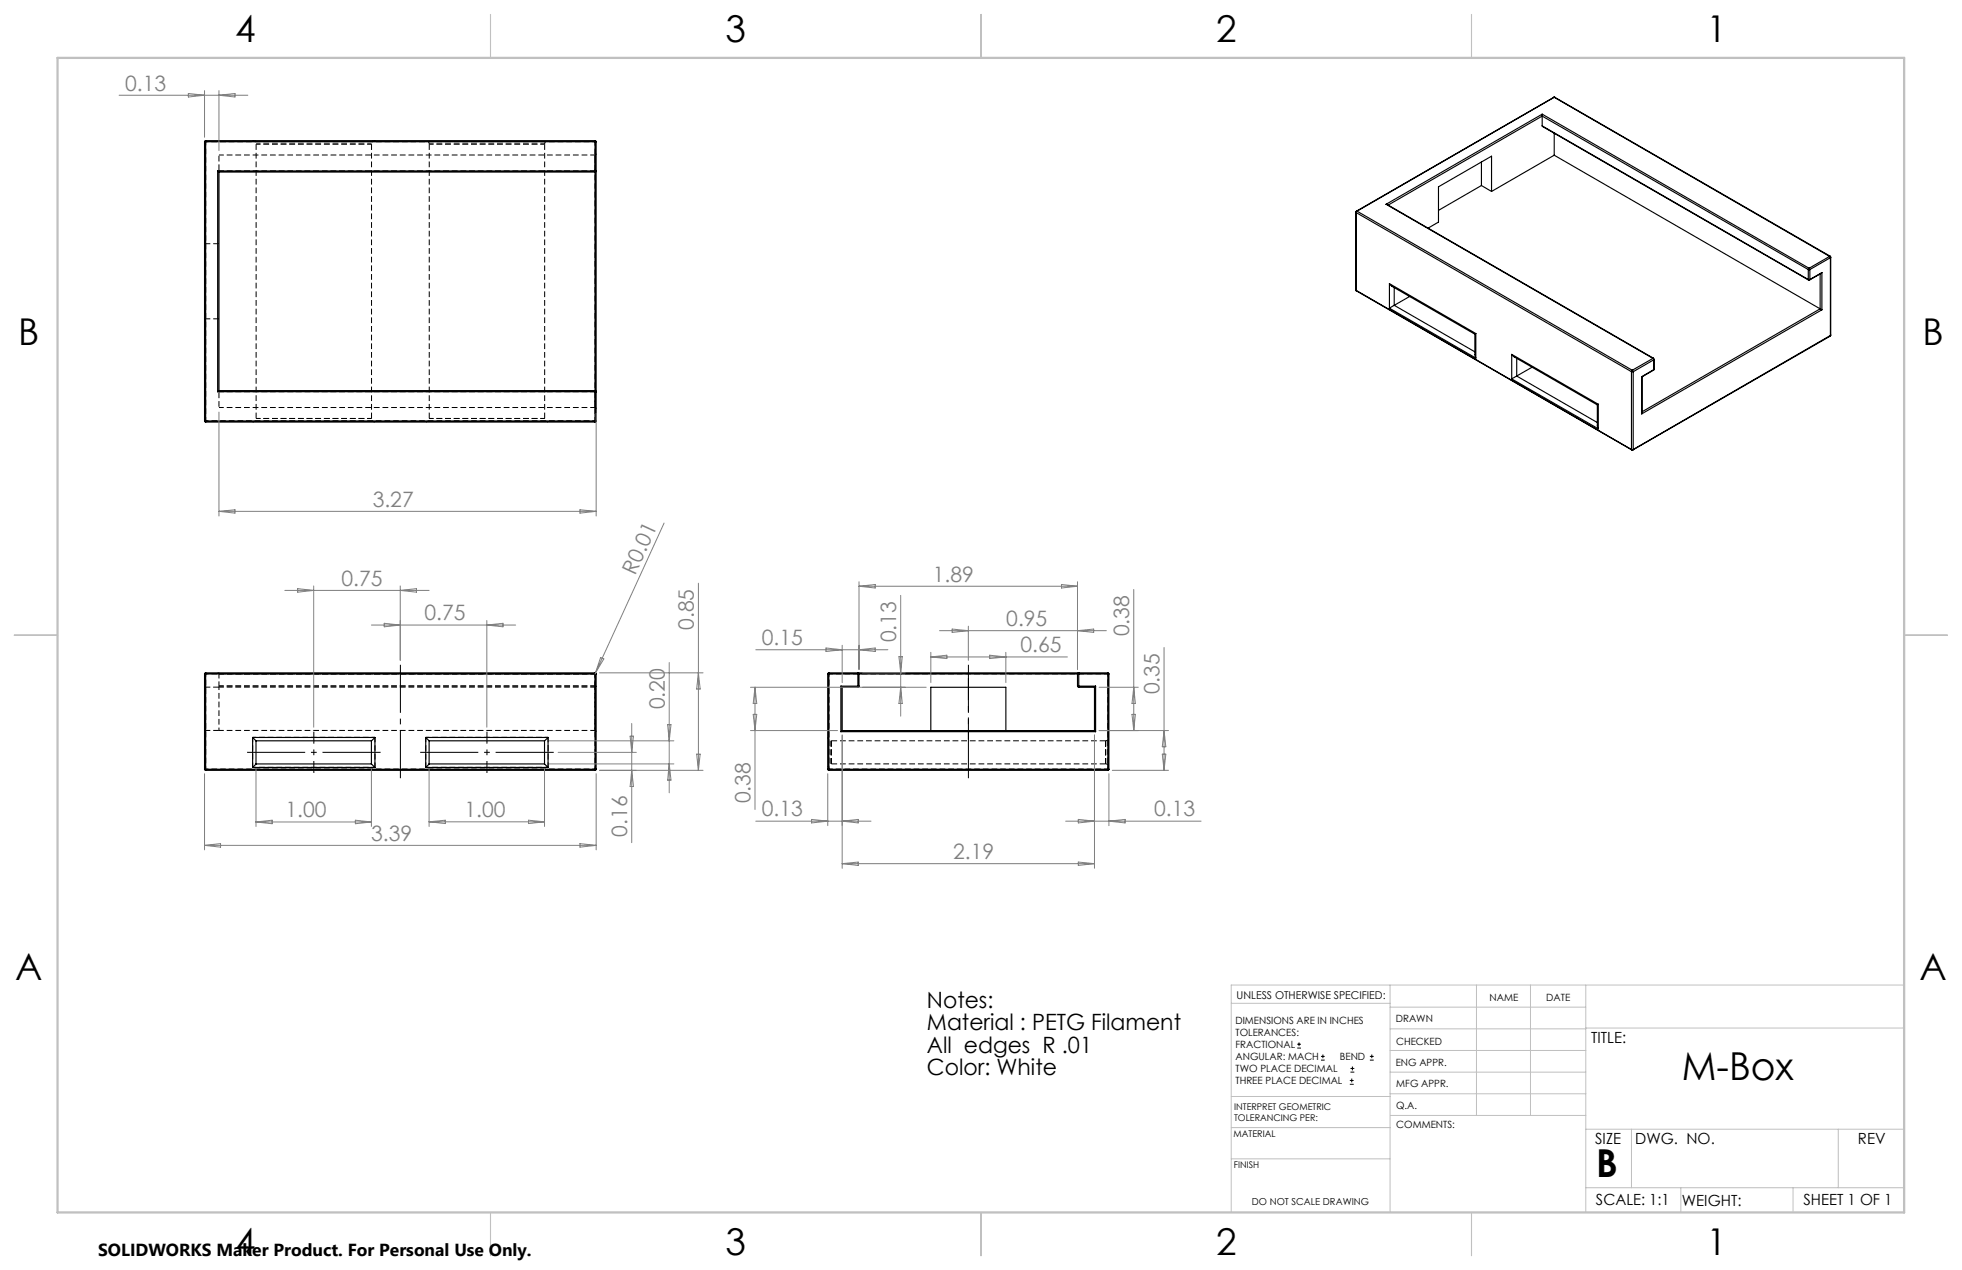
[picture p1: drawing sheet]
<svg xmlns="http://www.w3.org/2000/svg" width="432mm" height="279mm" viewBox="0 0 432 279" stroke-linecap="round" stroke-linejoin="round" font-family="sans-serif">
<g fill="none" stroke="#000" stroke-width=".22" stroke-dasharray="1.3 .6" stroke-dashoffset=".6" stroke-linecap="butt">
<path d="M45.3 31.2h85.7M55.6 30.9a.76 .76 0 0 1 .8 .8M82.5 30.9a.76 .76 0 0 0-.7 .8M94.5 31.7a.76 .76 0 0 0-.8-.8M119.9 31.7a.76 .76 0 0 1 .7-.8M55.6 92.8a.76 .76 0 0 0 .8-.7M82.5 92.8a.76 .76 0 0 1-.7-.7M93.7 92.8a.76 .76 0 0 0 .8-.7M120.6 92.8a.76 .76 0 0 1-.7-.7M131 92.6h-85.7M45.3 148.3h85.7M48.2 151.2v9.5"/>
<path d="M131 151.2v9.5M131 148.3v20.9M243.8 148.3v20.9M45.3 169.2v-20.9M131 160.7v-9.5M131 169.2h-85.7M182.2 168.8a.76 .76 0 0 1 .7-.7M182.2 162.2a.76 .76 0 0 0 .7 .8M182.4 169.2v-20.9M243.3 168.1a.76 .76 0 0 1 .8 .7M243.3 163a.76 .76 0 0 0 .8-.8"/>
</g>
<g fill="none" stroke="#000" stroke-width=".22" stroke-dasharray="1.3 .6" stroke-linecap="butt">
<path d="M45 31.2h.3M45.3 30.9v.3M48.2 37.6v.2M131 37.6h.2M131 34.1l.2-.3M131 37.8v-.2M131 31.2v-.3M131 31.2h.2M45 53.6h3.2M45 70.1h3.2M45 92.6h.3M45.3 92.8v-.2"/>
<path d="M48.2 85.9v.3M56.4 92.1v-60.4M81.8 92.1v-60.4M94.5 92.1v-60.4M119.9 92.1v-60.4M131 86.2v-.3M131 92.6h.2M131 92.6v.2M131.2 86.2h-.2M131.2 89.9l-.2-.2M45 151.2h3.2M45 148.3h.3"/>
<path d="M45.3 148v.3M48.2 148.3l-.3-.3M48.2 150.9v.3M131 148.3v-.3M131 151.2v-.3M131 148v.3M131 150.9v.3M131 148.3h.2M131 150.9h.2M131.2 150.9l-.2 .3M131.2 150.9h-.2M131.2 148.3h-.2"/>
<path d="M182.2 148.3h.2M182.4 148v.3M243.8 148v.3M243.8 148.3h.3M45 160.7h3.2M45 169.2h.3M45.3 169.2v.3M131 169.5v-.3M131 169.2h.2M131.2 161l-.2-.3M182.2 169.2h.2M182.4 169.2v.3"/>
<path d="M182.9 168.1v-5.1M182.9 163h60.4M182.9 168.1h60.4M182.9 163v5.1M243.3 163v5.1M243.3 168.1v-5.1M243.8 169.2v.3M243.8 169.2h.3"/>
</g>
<g fill="none" stroke="#000" stroke-width=".22" stroke-dasharray="1.3 .6" stroke-dashoffset=".2" stroke-linecap="butt">
<path d="M48.2 34.1h82.8M131 37.6h-82.8M48.2 86.2h82.8M48.2 89.7h82.8M48.2 151.2h82.8M48.2 148.3h82.8M48.2 150.9h82.8M131 150.9h-82.8M131 148.3h-82.8M48.2 160.7h82.8M55.6 162.2v6.6M82.5 168.8v-6.6"/>
<path d="M93.7 162.2v6.6M120.6 168.8v-6.6"/>
</g>
<path d="M56.4 31.7h25.4M81.8 31.7h-25.4M94.5 31.7h25.4M119.9 31.7h-25.4M56.4 92.1h25.4M81.8 92.1h-25.4M94.5 92.1h25.4M119.9 92.1h-25.4M48.2 148.3v2.6M131 148.3v2.6M131 150.9v-2.6" fill="none" stroke="#000" stroke-width=".22" stroke-dasharray="1.3 .6" stroke-dashoffset=".3" stroke-linecap="butt"/>
<path d="M55.6 168.8h26.9M82.5 162.2h-26.9M93.7 168.8h26.9M120.6 162.2h-26.9" fill="none" stroke="#000" stroke-width=".22" stroke-dasharray="1.3 .6" stroke-dashoffset=".5" stroke-linecap="butt"/>
<g fill="none" stroke="#000" stroke-width=".25">
<path d="M45 31.2h.3M45 31.2v61.4M45.3 30.9v.3M45.3 30.9l-.3 .3M45.3 31.2v61.4M45.3 30.9h85.7M45.3 31.2h85.7M47.9 37.6l.3 .3M47.9 37.6v48.6M47.9 37.6h83.1M48.2 37.9h82.8M48.2 37.9v48"/>
<path d="M131 30.9l.2 .3M131 31.2h.2M131 30.9v.3M131 37.6h.2l-.2 .3M131 37.6v.3M131 31.2v6.4M131 37.9v48M131.2 31.2v61.4M326 35.6v5.2M339.4 25.1v.4M339.4 27.7l58.6 33.9M339.4 25.1l-34.4 19.8"/>
<path d="M339.4 25.1l58.7 33.9M339.4 25.5l58.6 33.8M339.4 27.7l58.6 33.8M339.4 25.5v2.2M339.4 25.5l-33.9 19.6M341.9 21.4h.3M341.9 21.4h.2M341.9 21.4l-43.4 25.1M342.1 21.4h.1M342.1 21.4l-43.4 25.1M342.1 21.4l60.6 35M342.1 34.1l-13.8 8"/>
<path d="M342.1 34.1l58.5 33.8M342.1 29.3v4.8M342.2 21.4l60.6 35M298.4 46.7l.1 .1M298.4 46.7v17.1M298.5 46.8l60.6 35M298.5 46.8v17.1M298.5 46.5l-.1 .2M298.5 46.5h.2M298.7 46.5l-.2 .3M298.7 46.5l60.5 35M305 44.9l58.9 33.9"/>
<path d="M305 44.9l58.8 33.9M326 40.8l-9.4 5.5M326 40.8l2.3 1.3M328.3 42.1v-7.7l-11.7 6.7v7.8l-2.3 1.3M398 59.3h.3M398 59.3v2.2M398.1 59l.2 .3M398.1 59l-.1 .3M398.3 59.3v2.2M401 60l-2.7 1.6M401 60v8.2M401 60l-2.7 1.5"/>
<path d="M402.7 56.4l.1 .3M402.7 56.4l-4.6 2.6M402.8 56.4l.1 .2M402.8 56.4h-.1M402.8 56.7l-4.5 2.6M402.8 56.7v17.1M402.9 56.6l-.1 .1M402.9 56.6v17.1M298.4 63.8l.1 .2M298.4 63.8l.1 .1M298.5 63.9v.1M298.5 63.9l60.6 35"/>
<path d="M298.5 64l60.6 35M305.8 62.4l.5 .6 18.3 10.5M305.8 62.4l19 11M305.8 62.4v5.4M305.8 67.8l19 11M306.8 67.2l-1 .6M306.8 67.2l17.8 10.2M306.8 63.3v3.9M310.2 65.2l-3.4 2M324.6 73.5v4.5l.2 .8M324.8 73.4l-.2 .1M324.8 73.4v5.4"/>
<path d="M332.7 78l.6 .5 18.2 10.6M332.7 78l19.1 10.9M332.7 78v5.4M333.8 78.8v3.9M363.8 78.8l.2 .4M363.8 78.8l-4.6 2.7M363.9 78.8l.1 .3M363.9 78.8h-.1M364 79.2l-4.6 2.6M364 79.2v2.1M364 79.1v.1M364 79.1v2.1"/>
<path d="M398 61.5h.3M398 61.5v.1M398 61.6h.3M398.3 61.5v.1M400.6 67.9l.4 .3M400.6 67.9l-39.2 22.7M400.6 60.3v7.6M401 68.2l-39.7 22.9M402.8 73.9l-43.4 25.1M402.8 73.8v.1M402.8 73.8l-43.4 25.1M402.9 73.7l-.1 .2"/>
<path d="M402.9 73.7l-.1 .1M45 92.6h.3M45 92.6l.3 .3M45.3 92.6v.3M45.3 92.6h85.7M45.3 92.9h85.7M47.9 86.2h83.1M48.2 85.9l-.3 .3M48.2 85.9h82.8M131 85.9v.3M131 85.9l.2 .2-.2 .1M131 92.6h.2"/>
<path d="M131 92.6v.3M131 86.2v6.4M131.2 92.6l-.2 .3M332.7 83.4l19.1 10.9M333.8 82.7l-1.1 .7M333.8 82.7l17.7 10.3M337.2 80.8l-3.4 1.9M351.5 89.1v4.7l.3 .5M351.8 88.9l-.3 .2M351.8 88.9v5.4M359.1 81.8h.3M359.1 98.9h.3"/>
<path d="M359.1 98.9v.1M359.1 81.8v17.1M359.1 99h.3M359.2 81.5l-.1 .3M359.2 81.5l.2 .3M359.4 98.9v.1M359.4 81.8v17.1M361.3 82.9h.1M361.3 82.9v8.2M361.4 82.9l-.1 8.2M363.9 81.5l-2.5 1.4M364 81.3l-.1 .2"/>
<path d="M364 81.3l-2.7 1.6M364 81.2l-.1 .3M364 81.2v.1M45 148.3h.3M45 148.3v20.9M45.3 148l-.3 .3M45.3 148v.3M45.3 148.3v20.9M45.3 148.3h85.7M45.3 148h85.7M131 148v.3M131 148.3h.2"/>
<path d="M131 148l.2 .3M131 148.3v20.9M131.2 148.3v20.9M182.2 148.3h.2M182.2 148.3v20.9M182.4 148l-.2 .3M182.4 148v.3M182.4 148.3h6.4M182.4 148h61.4M182.4 148.3v20.9M185.1 151l.2 .2M185.1 151h3.7"/>
<path d="M185.1 151v10M185.3 151.2v9.5M185.3 151.2h3.5M188.8 148.3v-.3l.3 .3M188.8 151v.2M188.8 151h.3M188.8 148.3h.3M188.8 148.3v2.7M189.1 151l-.3 .2M189.1 148.3h48M189.1 148.3v2.7M237.1 151h.3"/>
<path d="M237.1 151l.3 .2M237.1 148.3h.3M237.1 148.3l.2-.3 .1 .3M237.1 148.3v2.7M237.4 151v.2M237.4 148.3h6.4M237.4 151h3.7M237.4 148.3v2.7M237.4 151.2h3.5M240.9 151.2v9.5M241.1 151l-.2 .2M241.1 151v10"/>
<path d="M243.8 148v.3M243.8 148.3h.3M243.8 148l.3 .3M243.8 148.3v20.9M244.1 148.3v20.9M45 169.2h.3M45 169.2l.3 .3M45.3 169.2v.3M45.3 169.2h85.7M45.3 169.5h85.7M55.6 162.2l.7 .8M55.6 162.2h26.9"/>
<path d="M55.6 162.2v6.6M55.6 168.8h26.9M56.3 168.1l-.7 .7M56.3 163h25.4M56.3 163v5.1M56.3 168.1h25.4M81.7 168.1l.8 .7M81.7 163v5.1M82.5 162.2l-.8 .8M82.5 162.2v6.6M93.7 162.2l.7 .8M93.7 162.2h26.9"/>
<path d="M93.7 168.8h26.9M93.7 162.2v6.6M94.4 168.1l-.7 .7M94.4 163h25.4M94.4 168.1h25.4M94.4 163v5.1M119.8 168.1l.8 .7M119.8 163v5.1M120.6 162.2l-.8 .8M120.6 162.2v6.6M131 169.2v.3M131 169.2h.2"/>
<path d="M131.2 169.2l-.2 .3M182.2 169.2h.2M182.2 169.2l.2 .3M182.4 169.2v.3M182.4 169.2h61.4M182.4 169.5h61.4M185.1 161h56M185.3 160.7l-.2 .3M185.3 160.7h55.6M204.9 160.7v-9.5h16.5v9.5M240.9 160.7l.2 .3M243.8 169.2v.3"/>
<path d="M243.8 169.2h.3M244.1 169.2l-.3 .3"/>
</g>
<path d="M48.2 34.1v3.5M131 34.1v3.5M48.2 86.2v3.5M131 86.2v3.5" fill="none" stroke="#000" stroke-width=".22" stroke-dasharray="1.3 .6" stroke-dashoffset="-.2" stroke-linecap="butt"/>
<path d="M131 31.2v61.4M45.3 92.6v-61.4M182.4 148.3h61.4M243.8 169.2h-61.4" fill="none" stroke="#000" stroke-width=".22" stroke-dasharray="1.3 .6" stroke-dashoffset=".4" stroke-linecap="butt"/>
<path d="M131 37.8v-3.7M131 89.7v-3.8" fill="none" stroke="#000" stroke-width=".22" stroke-dasharray="1.3 .6" stroke-dashoffset=".7" stroke-linecap="butt"/>
<g fill="none" stroke="#000" stroke-width=".22">
<path d="M285.5 230.6h.8M285.5 229.7h.8M285.9 229.3v.9M290.7 233.2h.8M290.7 232.4h.8M291.1 232v.8M297.1 238.5h.8M297.1 237.7h.8M297.2 235.9h.9M297.2 235.1h.9M297.5 237.3v.8M297.6 234.6v.9"/>
<path d="M301.5 233.2h.8M301.5 232.4h.8M301.9 232v.8"/>
</g>
<path d="M88.1 146.3v24.9M213.1 171.2v-24.9" fill="none" stroke="#000" stroke-width=".22" stroke-dasharray="15.2 1.3 1.3 1.3" stroke-dashoffset="4.7" stroke-linecap="butt"/>
<path d="M213.1 162.7v-13.5" fill="none" stroke="#000" stroke-width=".22" stroke-dasharray="15.2 1.3 1.3 1.3" stroke-dashoffset="10.4" stroke-linecap="butt"/>
<path d="M69.1 170.1v-9.1M107.2 170.1v-9.1" fill="none" stroke="#000" stroke-width=".22" stroke-dasharray="15.2 1.3 1.3 1.3" stroke-dashoffset="12.6" stroke-linecap="butt"/>
<path d="M54.4 165.5h29.4M92.5 165.5h29.4" fill="none" stroke="#000" stroke-width=".22" stroke-dasharray="15.2 1.3 1.3 1.3" stroke-dashoffset="2.4" stroke-linecap="butt"/>
<g fill="none" stroke="#808080" stroke-width=".22">
<path d="M45 19.9v10.3M48.2 19.9v13.2M26.2 21h28.3M41.5 20.6l3.5 .4-3.5 .3zM48.2 21l3.5-.4v.7zM48.2 90.7v22.8M131.2 90.9v22.6M48.2 112.5h83M48.2 112.5l3.5-.4v.8zM127.6 112.1l3.6 .4-3.6 .4zM146.2 115.1l-15.1 32.9M62.7 129.9h31.7"/>
<path d="M65.5 129.5l3.5 .4-3.5 .4zM69 128.9v31.1M81.7 137.5h31.8M84.6 137.1l3.5 .4-3.5 .4zM88.1 128.9v16.4M88.1 129.9l3.6-.4v.8zM107.1 136.5v23.5M107.1 137.5l3.6-.4v.8zM153.7 128.3v41.2M189.1 128v19.3M189.1 129h48M189.1 129l3.5-.4v.8z"/>
<path d="M198.2 131v26.6M206.8 138.7h36.7M209.5 138.4l3.6 .3-3.6 .4zM213.1 137.8v7.5M233.6 128.6l3.5 .4-3.5 .4zM237.1 128v19.3M237.1 138.7l3.6-.3v.7zM249.5 129.7v31M131.1 148l-.1 .3M131.9 148h22.8M132.2 144.6l.7 .4-1.8 3zM139 159.2v26.2"/>
<path d="M146.9 159.4h.8l-.4 3.6zM147.3 145.8v28.6M153.7 148l.4 3.6h-.8zM165.2 151.2h38.6M165.8 157.2h.7l-.3 3.5zM166.2 151.2l.3 3.6h-.7zM166.2 151.2v26.9M166.3 142.9h29.1M181.8 142.6l3.5 .3-3.5 .4zM185.3 142v8.2M189.1 142.9l3.5-.3v.7zM189.8 148h9.4"/>
<path d="M197.8 144.5h.8l-.4 3.5zM198.2 151.2l.4 3.6h-.8zM204.9 143.5v6.7M204.9 144.5h30M204.9 144.5l3.5-.4v.8zM217.8 144.1l3.6 .4-3.6 .4zM221.4 143.5v6.7M241.9 151.2h8.6M249.1 157.2h.8l-.4 3.5zM249.5 151.2l.4 3.6h-.8zM256.2 142.5v27M45 170.2v16.8"/>
<path d="M56.3 169.1v12.7M81.7 169.1v12.7M94.4 169.1v12.7M119.8 169.1v12.7M120.9 163h27.4M120.9 168.1h27.4M122.8 165.5h17.3M131.2 170.2v16.8M131.9 169.5h22.8M138.7 162h.7l-.4 3.5zM139 169.5l.4 3.5h-.7zM147.3 168.1l.4 3.5h-.8z"/>
<path d="M153.3 165.9h.8l-.4 3.6zM165.2 160.7h19.1M182.2 170.2v11.4M185.3 161.7v29.3M240.9 161.7v29.3M241.9 160.7h15.3M244.1 170.2v11.4M244.8 169.5h12.4M255.8 165.9h.8l-.4 3.6zM256.2 160.7l.4 3.6h-.8zM45 186h86.2M45 186l3.5-.4v.8z"/>
<path d="M56.3 180.8h25.4M56.3 180.8l3.6-.4v.8zM78.2 180.4l3.5 .4-3.5 .4zM94.4 180.8h25.4M94.4 180.8l3.6-.4v.8zM116.3 180.4l3.5 .4-3.5 .4zM127.6 185.6l3.6 .4-3.6 .4zM166.3 180.7h25.4M178.6 180.3l3.6 .4-3.6 .3zM185.3 180.7l3.6-.4v.7zM185.3 190l3.6-.3v.7zM185.3 190h55.6"/>
<path d="M234.5 180.7h29.8M237.3 189.7l3.6 .3-3.6 .4zM237.3 180.3l3.6 .4-3.6 .3zM244.1 180.7l3.5-.4v.7z"/>
</g>
<g fill="none" stroke="#c0c0c0" stroke-width=".22">
<path d="M305.9 216.7v50M324.9 216.7v28.7M336.8 216.7v28.7M349 216.7v50M419.1 216.7h-148.1v50M271 220.7h34.9M305.9 231.1h43.1M305.9 226.3h43.1M305.9 221.6h43.1M305.9 235.9h43.1M349 226.2h70.1M271 255h34.9"/>
<path d="M271 248.1h35M271 241.2h35M305.9 240.6h43.1M306 245.4h43M349 248.4h70.1M359.1 248.4v12.9M404.6 248.4v12.9M349 261.3h70.1M369.9 261.3v5.4M394.6 261.3v5.4"/>
</g>
<path d="M107.9 3.2v9.5M215.9 3.2v9.5M323.8 3.2v9.5M3.1 139.7h9.6M419.1 139.7h9.5M107.9 266.7v9.6M215.9 266.7v9.6M323.8 266.7v9.6" fill="none" stroke="#c0c0c0" stroke-width=".25"/>
<path d="M12.7 12.7h406.4v254h-406.4z" fill="none" stroke="#c0c0c0" stroke-width=".5"/>
<g font-size="8.5">
<text x="370.1" y="237.7">M-Box</text>
<text x="351.3" y="259">B</text>
</g>
<g font-size="8.1">
<text x="51.7" y="9.3">4</text>
<text x="159.7" y="9.3">3</text>
<text x="267.6" y="9.3">2</text>
<text x="375.6" y="9.3">1</text>
<text x="4" y="76">B</text>
<text x="423.1" y="76">B</text>
<text x="3.3" y="215.7">A</text>
<text x="422.4" y="215.7">A</text>
<text x="51.7" y="276">4</text>
<text x="159.7" y="276">3</text>
<text x="267.6" y="276">2</text>
<text x="375.6" y="276">1</text>
</g>
<g font-size="4.9">
<text x="204" y="221.7">Notes:</text>
<text x="204" y="226.7">Material : PETG Filament</text>
<text x="204" y="231.6">All edges R .01</text>
<text x="204" y="236.6">Color: White</text>
</g>
<g font-size="4.7" fill="#808080">
<text x="27.5" y="19.9">0.13</text>
<text x="82" y="111.5">3.27</text>
<text x="75.2" y="128.9">0.75</text>
<text x="139.8" y="126.6" transform="rotate(-65 139.8 126.6)">R0.01</text>
<text x="205.3" y="127.9">1.89</text>
<text x="93.4" y="136.5">0.75</text>
<text x="221.5" y="137.7">0.95</text>
<text x="152.7" y="138.6" transform="rotate(-90 152.7 138.6)">0.85</text>
<text x="167.7" y="141.9">0.15</text>
<text x="197.2" y="141.3" transform="rotate(-90 197.2 141.3)">0.13</text>
<text x="224.6" y="143.5">0.65</text>
<text x="248.5" y="140" transform="rotate(-90 248.5 140)">0.38</text>
<text x="255.2" y="152.8" transform="rotate(-90 255.2 152.8)">0.35</text>
<text x="146.3" y="156.1" transform="rotate(-90 146.3 156.1)">0.20</text>
<text x="62.8" y="179.8">1.00</text>
<text x="102.2" y="179.8">1.00</text>
<text x="165.2" y="176.8" transform="rotate(-90 165.2 176.8)">0.38</text>
<text x="167.7" y="179.6">0.13</text>
<text x="254" y="179.6">0.13</text>
<text x="81.7" y="185">3.39</text>
<text x="138" y="184.1" transform="rotate(-90 138 184.1)">0.16</text>
<text x="209.8" y="189">2.19</text>
</g>
<text font-size="3.8" x="21.6" y="276.3">SOLIDWORKS Maker Product. For Personal Use Only.</text>
<g font-size="3.4">
<text x="350.2" y="229.5">TITLE:</text>
<text x="351.1" y="251.6">SIZE</text>
<text x="359.9" y="251.6">DWG. NO.</text>
<text x="408.9" y="251.7">REV</text>
<text x="351.2" y="265.2">SCALE: 1:1</text>
<text x="370.1" y="265.3">WEIGHT:</text>
<text x="396.9" y="265.2">SHEET 1 OF 1</text>
</g>
<text font-size="2.4" x="272.2" y="219.7">UNLESS OTHERWISE SPECIFIED:</text>
<g font-size="2.2">
<text x="327.8" y="220.1">NAME</text>
<text x="340.3" y="220.2">DATE</text>
<text x="271.9" y="225.3">DIMENSIONS ARE IN INCHES</text>
<text x="271.9" y="227.9">TOLERANCES:</text>
<text x="307.2" y="224.9">DRAWN</text>
<text x="271.9" y="230.6">FRACTIONAL</text>
<text x="271.9" y="233.2">ANGULAR: MACH</text>
<text x="294.9" y="233.2">BEND</text>
<text x="307.3" y="229.8">CHECKED</text>
<text x="271.9" y="235.9">TWO PLACE DECIMAL</text>
<text x="271.9" y="238.5">THREE PLACE DECIMAL</text>
<text x="307.2" y="234.4">ENG APPR.</text>
<text x="307.3" y="239.2">MFG APPR.</text>
<text x="307.3" y="243.9">Q.A.</text>
<text x="307.3" y="248.1">COMMENTS:</text>
</g>
<text font-size="2.1" x="275.5" y="265.1">DO NOT SCALE DRAWING</text>
<g font-size="2">
<text x="271.6" y="244.1">INTERPRET GEOMETRIC</text>
<text x="271.5" y="250.2">MATERIAL</text>
<text x="271.6" y="246.6">TOLERANCING PER:</text>
<text x="271.5" y="257">FINISH</text>
</g>
</svg>
